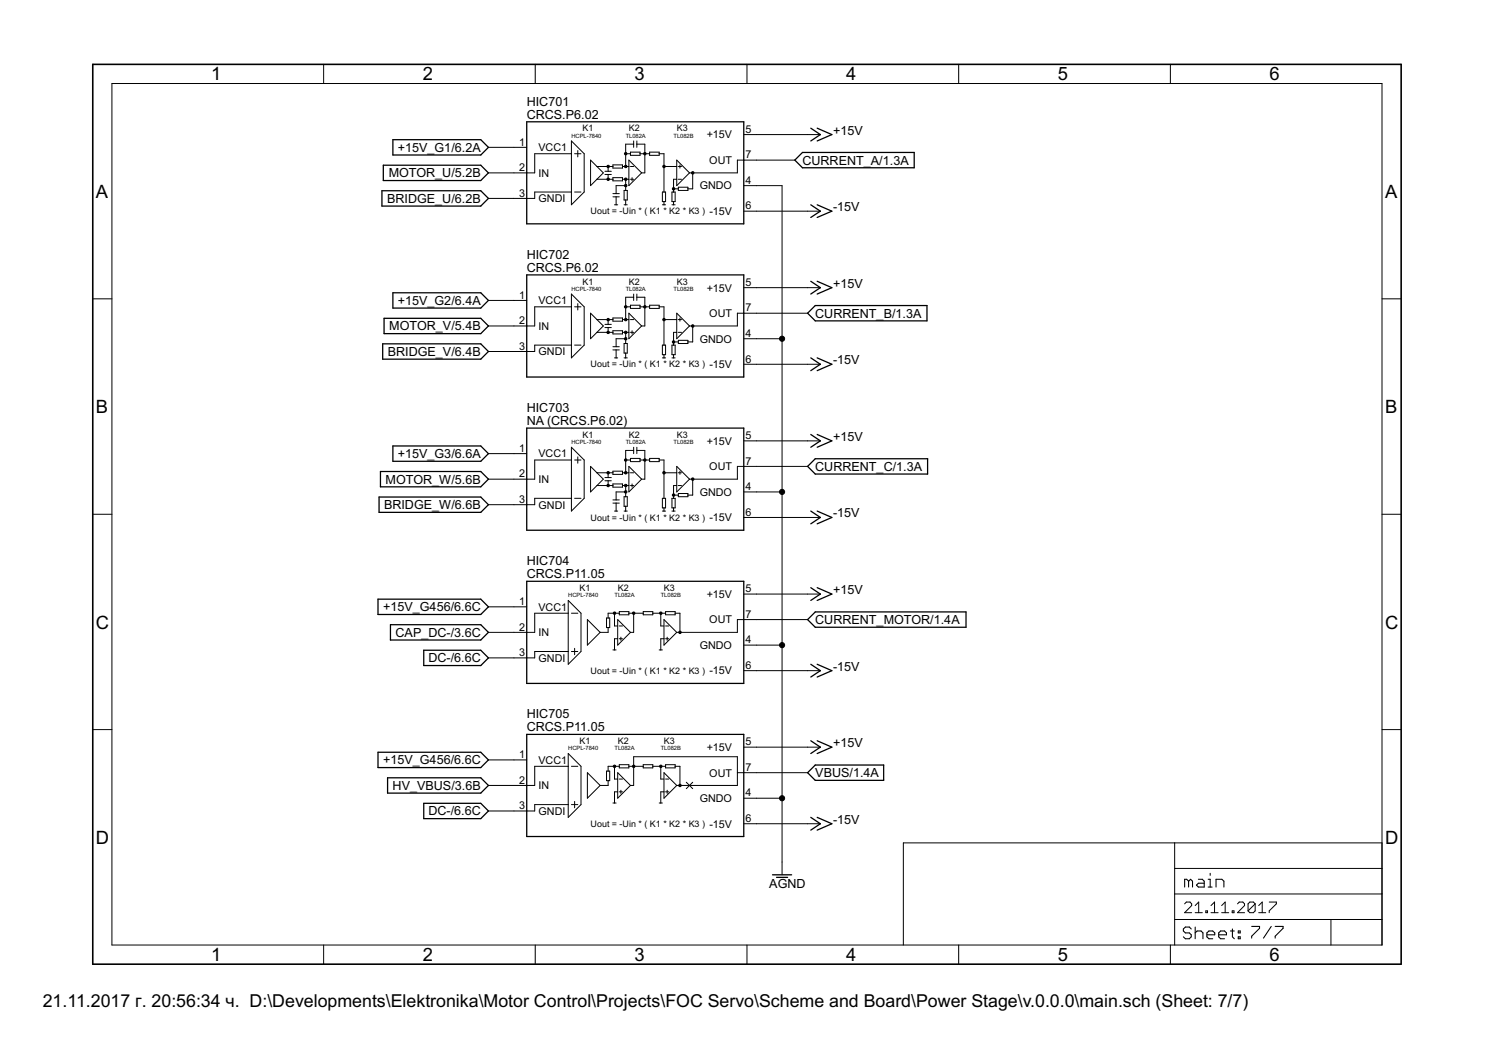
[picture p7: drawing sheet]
<svg xmlns="http://www.w3.org/2000/svg" width="297mm" height="210mm" viewBox="0 0 297 210" stroke-linecap="round" stroke-linejoin="round" font-family="sans-serif">
<g fill="#000" stroke="#000" stroke-width=".25">
<path d="M76.3 32.9v3zM78.2 27.8v3zM76 38h19.7zM76.3 35.9h19.4zM76.3 32.9h19.4zM78.2 30.8h17.5zM78.2 27.8h17.5zM97.2 39.5l-1.5 1.5zM95.7 38l1.5 1.5zM97.2 34.4l-1.5 1.5zM95.7 32.9l1.5 1.5zM97.2 29.3l-1.5 1.5z"/>
<path d="M95.7 27.8l1.5 1.5zM104.8 34.4v5.1zM104.8 24.2v10.2zM104.8 24.2h43.2zM148 24.2v7.7zM148 31.9v12.6zM159.7 30.3l-1.6 1.6zM158.1 31.9l1.6 1.5zM159.7 30.3h22.2zM159.7 33.4h22.2zM161.3 28l1.9-1.2zM162.6 28l2.9-1.2z"/>
<path d="M161.3 25.5l1.9 1.3zM162.6 25.5l2.9 1.3zM181.9 30.3v3.1zM76 38v3zM76 41h19.7zM78.2 58.3h17.5zM97.2 59.8l-1.5 1.5zM95.7 58.3l1.5 1.5zM104.8 39.5v5zM104.8 44.5h43.2zM104.8 54.7h43.2zM148 54.7v7.6z"/>
<path d="M161.3 43.3l1.9-1.3zM161.3 58.5l1.9-1.3zM162.6 43.3l2.9-1.3zM162.6 58.5l2.9-1.3zM161.3 40.7l1.9 1.3zM161.3 56l1.9 1.2zM162.6 40.7l2.9 1.3zM162.6 56l2.9 1.2zM76.1 68.4v3.1zM76.4 63.3v3.1zM78.2 58.3v3zM76.4 66.4h19.3z"/>
<path d="M76.4 63.3h19.3zM76.1 71.5h19.6zM76.1 68.4h19.6zM78.2 61.3h17.5zM97.2 64.9l-1.5 1.5zM95.7 63.3l1.5 1.6zM97.2 69.9l-1.5 1.6zM95.7 68.4l1.5 1.5zM104.8 69.9v5.1zM104.8 64.9v5zM104.8 54.7v10.2zM104.8 75h43.2z"/>
<path d="M148 62.3v12.7zM160.7 62.3l1.5-1.5zM160.7 62.3l1.5 1.5zM161.3 73.7l1.9-1.2zM162.2 60.8h22.2zM162.2 63.8h22.2zM162.6 73.7l2.9-1.2zM161.3 71.2l1.9 1.3zM162.6 71.2l2.9 1.3zM184.4 60.8v3zM75.7 93.8v3.1zM78.2 88.7v3.1z"/>
<path d="M75.7 96.9h20zM75.7 93.8h20zM75.4 98.9h20.3zM78.2 91.8h17.5zM78.2 88.7h17.5zM97.2 95.3l-1.5 1.6zM95.7 93.8l1.5 1.5zM97.2 90.3l-1.5 1.5zM95.7 88.7l1.5 1.6zM104.8 85.2v10.1zM104.8 85.2h43.2zM148 85.2v7.6z"/>
<path d="M148 92.8v12.7zM160.7 92.8l1.5-1.5zM160.7 92.8l1.5 1.5zM161.3 89l1.9-1.3zM162.2 91.3h22.4zM162.2 94.3h22.4zM162.6 89l2.9-1.3zM161.3 86.4l1.9 1.3zM162.6 86.4l2.9 1.3zM184.6 91.3v3zM75.4 98.9v3zM75.4 101.9h20.3z"/>
<path d="M75.2 119.2h20.5zM97.2 100.4l-1.5 1.5zM95.7 98.9l1.5 1.5zM104.8 100.4v5.1zM104.8 95.3v5.1zM104.8 105.5h43.2zM104.8 115.7h43.2zM148 115.7v7.6zM161.3 104.2l1.9-1.2zM161.3 119.5l1.9-1.3zM162.6 104.2l2.9-1.2zM162.6 119.5l2.9-1.3z"/>
<path d="M161.3 101.7l1.9 1.3zM161.3 116.9l1.9 1.3zM162.6 101.7l2.9 1.3zM162.6 116.9l2.9 1.3zM75.2 119.2v3.1zM77.7 124.3v3zM84.3 129.4v3zM75.2 122.3h20.5zM84.3 132.4h11.4zM84.3 129.4h11.4zM77.7 127.3h18zM77.7 124.3h18z"/>
<path d="M97.2 120.7l-1.5 1.6zM95.7 119.2l1.5 1.5zM97.2 130.9l-1.5 1.5zM95.7 129.4l1.5 1.5zM97.2 125.8l-1.5 1.5zM95.7 124.3l1.5 1.5zM104.8 130.9v5.1zM104.8 125.8v5.1zM104.8 115.7v10.1zM148 123.3v12.7zM104.8 136h43.2zM160.7 123.3l1.5-1.5z"/>
<path d="M160.7 123.3l1.5 1.5zM161.3 134.7l1.9-1.3zM162.2 121.8h30zM162.2 124.8h30zM162.6 134.7l2.9-1.3zM161.3 132.2l1.9 1.2zM162.6 132.2l2.9 1.2zM192.2 121.8v3zM75.2 149.7v3zM77.1 154.7v3.1zM75.2 152.7h20.5zM75.2 149.7h20.5z"/>
<path d="M77.1 157.8h18.6zM77.1 154.7h18.6zM84.3 159.8h11.4zM97.2 151.2l-1.5 1.5zM95.7 149.7l1.5 1.5zM97.2 156.3l-1.5 1.5zM95.7 154.7l1.5 1.6zM104.8 146.1v10.2zM104.8 146.1h43.2zM148 146.1v7.6zM148 153.7v12.7zM160.7 153.7l1.5-1.5z"/>
<path d="M160.7 153.7l1.5 1.6zM161.3 149.9l1.9-1.2zM162.2 152.2h13.6zM162.2 155.3h13.6zM162.6 149.9l2.9-1.2zM161.3 147.4l1.9 1.3zM162.6 147.4l2.9 1.3zM175.8 152.2v3.1zM84.3 159.8v3.1zM84.3 162.9h11.4zM97.2 161.4l-1.5 1.5zM95.7 159.8l1.5 1.6z"/>
<path d="M104.8 161.4v5zM104.8 156.3v5.1zM104.8 166.4h43.2zM153.7 174.1h3.8zM154.5 174.6h2.2zM161.3 165.2l1.9-1.3zM162.6 165.2l2.9-1.3zM161.3 162.6l1.9 1.3zM162.6 162.6l2.9 1.3z"/>
</g>
<g fill="#000" stroke="#000" stroke-width=".2">
<path d="M22.3 16.6v171.4zM64.4 12.8v3.8zM106.5 12.8v3.8zM148.6 12.8v3.8zM190.7 12.8v3.8zM232.9 12.8v3.8zM22.3 16.6h252.7zM97.2 39.5h5.1zM97.2 34.4h5.1zM97.2 29.3h5.1zM102.3 29.3h2.5zM102.3 34.4h2.5z"/>
<path d="M102.3 39.5h2.5zM104.8 39.5h1.6zM106.4 38.2v1.3zM106.4 38.2h7.3zM106.4 30.6v3.8zM104.8 34.4h1.6zM113.7 30.6v7.6zM113.7 38.2v2.5zM106.4 30.6h7.3zM113.7 28l2.5 2.6zM113.7 28v2.6zM114.3 38.2h1.3z"/>
<path d="M114.3 30.6h1.3zM115 30v1.2zM116.2 30.6v7.6zM117.5 36.9l1.3-1.2zM117.5 31.9v5zM118.8 35.7l1.2-1.3zM117.5 31.9l1.3 1.2zM118.8 33.1l1.2 1.3zM120.4 34.1h.6zM118.8 33.1h2.2zM118.8 35.7h2.2zM121 34.7v1z"/>
<path d="M120.4 34.7h.6zM121 34.7h.6zM121 34.1h.6zM121 33.1v1zM121.9 33.1v.3zM121.9 32.8v.3zM121.9 32.8h1.9zM121 33.1h.9zM121.9 35.7v.3zM121.9 35.3v.4zM121.9 35.3h1.9zM121 35.7h.9z"/>
<path d="M121.9 38.5h.7zM121.9 39.2h.7zM122.6 39.2h.6zM122.6 38.5h.6zM122.6 36.9v1.6zM122.6 36.9h1.9zM121.9 33.4h1.9zM123.8 32.8v.3zM123.8 33.1v.3zM123.8 33.1h.7zM121.9 36h1.9zM123.8 35.3v.4z"/>
<path d="M123.8 35.7v.3zM123.8 35.7h.7zM124.2 37.9v1.9zM124.2 39.8h.3zM124.5 30.6v2.5zM124.5 33.1h.6zM124.5 35.7v1.2zM124.5 36.9v1zM124.2 37.9h.3zM124.5 39.8h.3zM124.5 39.8v.9zM124.5 28.7v1.9z"/>
<path d="M124.5 28.7h1.6zM124.8 37.9v1.9zM124.5 37.9h.3zM125.1 35.7v1.2zM125.1 33.1v2.6zM125.1 31.9v1.2zM125.1 31.9l2.6 2.5zM124.5 35.7h.6zM125.4 30.3v.3zM125.4 30.6v.3zM125.4 30.9h1.9zM124.5 30.6h.9z"/>
<path d="M125.4 35.7h.7zM125.4 33.1h.7zM125.8 35.3v.7zM126.1 28v.7zM126.1 28.7v.6zM126.7 28v.7zM126.7 28.7v.6zM126.7 28.7h1.6zM127.3 30.3v.3zM125.4 30.3h1.9zM127.3 30.6v.3zM127.7 34.4l-2.6 2.5z"/>
<path d="M127.7 34.4h.6zM127.3 30.6h1zM128.3 30.6v3.8zM128.3 28.7v1.9zM129.2 30.3v.3zM129.2 30.6v.3zM129.2 30.9h1.9zM128.3 30.6h.9zM131.1 30.3v.3zM129.2 30.3h1.9zM131.1 30.6v.3zM131.8 38.2h.3z"/>
<path d="M132.1 33.1v5.1zM132.1 38.2h.3zM132.1 33.1h2.5zM131.1 30.6h1zM132.1 30.6v2.5zM132.4 38.2v1.9zM133.7 38.2h.3zM134 35.7v1.9zM134 37.6v.6zM134 38.2h.3zM134 37.6h1zM134.3 38.2v1.9z"/>
<path d="M134.6 35.7v1.2zM134.6 33.1v2.6zM134.6 31.9v1.2zM134.6 31.9l2.6 2.5zM134 35.7h.6zM135 37.3v.3zM135 37.3h1.9zM135 37.6v.3zM135 33.1h.6zM135 35.7h.6zM135.3 32.8v.6zM136.9 37.3v.3z"/>
<path d="M136.9 37.6v.3zM135 37.9h1.9zM136.9 37.6h.9zM137.2 34.4l-2.6 2.5zM137.2 34.4h.6zM137.8 34.4h8.9zM137.8 34.4v3.2zM146.7 31.9v2.5zM146.7 31.9h1.3zM148 36.9h2.5zM148 26.8h2.5zM148 31.9h2.5z"/>
<path d="M150.5 36.9h5.1zM150.5 31.9h7.6zM160.7 26.8h2.5zM150.5 26.8h10.2zM18.5 59.5h3.8zM97.2 59.8h5.1zM102.3 59.8h2.5zM113.7 40.7l2.5-2.5zM113.7 58.5l2.5 2.5zM113.7 58.5v2.5zM122.6 39.2v1.5zM122.3 40.7h.3z"/>
<path d="M122.6 40.7h.3zM124.2 40.7h.3zM124.5 40.7h.3zM124.5 59.1h1.6zM126.1 58.5v.6zM126.1 59.1v.7zM126.7 58.5v.6zM126.7 59.1v.7zM126.7 59.1h1.6zM128.3 59.1v1.9zM131.8 38.2v1.9zM131.8 40.1h.3z"/>
<path d="M132.1 40.1v.6zM131.8 40.7h.3zM132.1 40.7h.3zM132.1 40.1h.3zM133.7 38.2v1.9zM133.7 40.1h.3zM134 40.1v.6zM133.7 40.7h.3zM134 40.7h.3zM134 40.1h.3zM148 42h2.5zM148 57.2h2.5z"/>
<path d="M160.7 42h2.5zM160.7 57.2h2.5zM150.5 57.2h10.2zM150.5 42h10.2zM275 59.5h3.8zM97.2 64.9h5.1zM97.2 69.9h5.1zM102.3 64.9h2.5zM102.3 69.9h2.5zM104.8 69.9h1.6zM106.4 68.7v1.2zM106.4 68.7h7.3z"/>
<path d="M106.4 61v3.9zM104.8 64.9h1.6zM113.7 61v7.7zM113.7 68.7v2.5zM113.7 71.2l2.5-2.5zM106.4 61h7.3zM114.3 68.7h1.3zM114.3 61h1.3zM115 60.4v1.3zM116.2 61v7.7zM117.5 67.4l1.3-1.3zM117.5 62.3v5.1z"/>
<path d="M118.8 66.1l1.2-1.2zM117.5 62.3l1.3 1.3zM118.8 63.6l1.2 1.3zM120.4 64.5h.6zM118.8 63.6h2.2zM118.8 66.1h2.2zM121 65.2v.9zM120.4 65.2h.6zM121 65.2h.6zM121 64.5h.6zM121 63.6v.9zM121.9 63.6v.3z"/>
<path d="M121.9 63.3v.3zM121.9 63.3h1.9zM121 63.6h.9zM121.9 66.1v.3zM121.9 65.8v.3zM121.9 65.8h1.9zM121 66.1h.9zM121.9 69h.7zM122.6 69.6v1.6zM121.9 69.6h.7zM122.6 69.6h.6zM122.6 69h.6z"/>
<path d="M122.6 67.4v1.6zM122.3 71.2h.3zM122.6 67.4h1.9zM122.6 71.2h.3zM121.9 63.9h1.9zM123.8 63.3v.3zM123.8 63.6v.3zM123.8 63.6h.7zM121.9 66.4h1.9zM123.8 65.8v.3zM123.8 66.1v.3zM123.8 66.1h.7z"/>
<path d="M124.2 68.3v2zM124.2 70.3h.3zM124.5 61v2.6zM124.5 63.6h.6zM124.2 71.2h.3zM124.5 71.2h.3zM124.5 66.1v1.3zM124.5 67.4v.9zM124.2 68.3h.3zM124.5 70.3h.3zM124.5 70.3v.9zM124.5 59.1v1.9z"/>
<path d="M124.8 68.3v2zM124.5 68.3h.3zM125.1 66.1v1.3zM125.1 63.6v2.5zM125.1 62.3v1.3zM125.1 62.3l2.6 2.6zM124.5 66.1h.6zM125.4 60.7v.3zM125.4 61v.4zM125.4 61.4h1.9zM124.5 61h.9zM125.4 66.1h.7z"/>
<path d="M125.4 63.6h.7zM125.8 65.8v.6zM127.3 60.7v.3zM125.4 60.7h1.9zM127.3 61v.4zM127.7 64.9l-2.6 2.5zM127.7 64.9h.6zM127.3 61h1zM128.3 61v3.9zM129.2 60.7v.3zM129.2 61v.4zM129.2 61.4h1.9z"/>
<path d="M128.3 61h.9zM131.1 60.7v.3zM129.2 60.7h1.9zM131.1 61v.4zM131.8 68.7v1.9zM131.8 68.7h.3zM132.1 63.6v5.1zM132.1 68.7h.3zM131.8 70.6h.3zM132.1 70.6v.6zM131.8 71.2h.3zM132.1 71.2h.3z"/>
<path d="M132.1 63.6h2.5zM131.1 61h1zM132.1 61v2.6zM132.4 68.7v1.9zM132.1 70.6h.3zM133.7 68.7v1.9zM133.7 68.7h.3zM134 66.1v1.9zM134 68v.7zM134 68.7h.3zM133.7 70.6h.3zM134 68h1z"/>
<path d="M134 70.6v.6zM133.7 71.2h.3zM134 71.2h.3zM134.3 68.7v1.9zM134 70.6h.3zM134.6 66.1v1.3zM134.6 63.6v2.5zM134.6 62.3v1.3zM134.6 62.3l2.6 2.6zM134 66.1h.6zM135 67.7v.3zM135 67.7h1.9z"/>
<path d="M135 68v.3zM135 63.6h.6zM135 66.1h.6zM135.3 63.3v.6zM136.9 67.7v.3zM136.9 68v.3zM135 68.3h1.9zM136.9 68h.9zM137.2 64.9l-2.6 2.5zM137.2 64.9h.6zM137.8 64.9h8.9zM137.8 64.9v3.1z"/>
<path d="M146.7 62.3v2.6zM146.7 62.3h1.3zM148 67.4h2.5zM148 72.5h2.5zM148 62.3h2.5zM150.5 67.4h5.1zM155.6 36.9v30.5zM160.7 72.5h2.5zM150.5 72.5h10.2zM150.5 62.3h10.2zM97.2 95.3h5.1zM97.2 90.3h5.1z"/>
<path d="M102.3 90.3h2.5zM102.3 95.3h2.5zM106.4 99.1h7.3zM106.4 91.5v3.8zM104.8 95.3h1.6zM113.7 91.5v7.6zM113.7 99.1v2.6zM106.4 91.5h7.3zM113.7 89l2.5 2.5zM113.7 89v2.5zM114.3 99.1h1.3zM114.3 91.5h1.3z"/>
<path d="M115 90.9v1.3zM116.2 91.5v7.6zM117.5 97.9l1.3-1.3zM117.5 92.8v5.1zM118.8 96.6l1.2-1.3zM117.5 92.8l1.3 1.3zM118.8 94.1l1.2 1.2zM120.4 95h.6zM118.8 94.1h2.2zM118.8 96.6h2.2zM121 95.7v.9zM120.4 95.7h.6z"/>
<path d="M121 95.7h.6zM121 95h.6zM121 94.1v.9zM121.9 94.1v.3zM121.9 93.7v.4zM121.9 93.7h1.9zM121 94.1h.9zM121.9 96.6v.3zM121.9 96.3v.3zM121.9 96.3h1.9zM121 96.6h.9zM121.9 99.5h.7z"/>
<path d="M122.6 99.5h.6zM122.6 97.9v1.6zM122.6 97.9h1.9zM121.9 94.4h1.9zM123.8 93.7v.4zM123.8 94.1v.3zM123.8 94.1h.7zM121.9 96.9h1.9zM123.8 96.3v.3zM123.8 96.6v.3zM123.8 96.6h.7zM124.2 98.8v1.9z"/>
<path d="M124.5 91.5v2.6zM124.5 94.1h.6zM124.5 96.6v1.3zM124.5 97.9v.9zM124.2 98.8h.3zM124.5 89.6v1.9zM124.5 89.6h1.6zM124.5 98.8h.3zM125.1 96.6v1.3zM125.1 94.1v2.5zM125.1 92.8v1.3zM125.1 92.8l2.6 2.5z"/>
<path d="M124.5 96.6h.6zM125.4 91.2v.3zM125.4 91.5v.3zM125.4 91.8h1.9zM124.5 91.5h.9zM125.4 96.6h.7zM125.4 94.1h.7zM125.8 96.3v.6zM126.1 89v.6zM126.1 89.6v.7zM126.7 89v.6zM126.7 89.6v.7z"/>
<path d="M126.7 89.6h1.6zM127.3 91.2v.3zM125.4 91.2h1.9zM127.3 91.5v.3zM127.7 95.3l-2.6 2.6zM127.7 95.3h.6zM127.3 91.5h1zM128.3 91.5v3.8zM128.3 89.6v1.9zM129.2 91.2v.3zM129.2 91.5v.3zM129.2 91.8h1.9z"/>
<path d="M128.3 91.5h.9zM131.1 91.2v.3zM129.2 91.2h1.9zM131.1 91.5v.3zM131.8 99.1h.3zM132.1 94.1v5zM132.1 99.1h.3zM132.1 94.1h2.5zM131.1 91.5h1zM132.1 91.5v2.6zM132.4 99.1v1.9zM133.7 99.1h.3z"/>
<path d="M134 96.6v1.9zM134 98.5v.6zM134 99.1h.3zM134 98.5h1zM134.3 99.1v1.9zM134.6 96.6v1.3zM134.6 94.1v2.5zM134.6 92.8v1.3zM134.6 92.8l2.6 2.5zM134 96.6h.6zM135 98.2v.3zM135 98.2h1.9z"/>
<path d="M135 98.5v.3zM135 94.1h.6zM135 96.6h.6zM135.3 93.7v.7zM136.9 98.2v.3zM136.9 98.5v.3zM135 98.8h1.9zM136.9 98.5h.9zM137.2 95.3l-2.6 2.6zM137.2 95.3h.6zM137.8 95.3h8.9zM137.8 95.3v3.2z"/>
<path d="M146.7 92.8v2.5zM146.7 92.8h1.3zM148 97.9h2.5zM148 87.7h2.5zM148 92.8h2.5zM150.5 97.9h5.1zM155.6 67.4v30.5zM160.7 87.7h2.5zM150.5 87.7h10.2zM150.5 92.8h10.2zM18.5 102.3h3.8zM97.2 100.4h5.1z"/>
<path d="M102.3 100.4h2.5zM104.8 100.4h1.6zM106.4 99.1v1.3zM113.1 119.5l2.5 2.5zM113.1 119.5v2.5zM113.7 101.7l2.5-2.6zM122.6 100.1v1.6zM121.9 100.1h.7zM122.6 100.1h.6zM122.3 101.7h.3zM122.6 101.7h.3zM124.2 100.7h.3z"/>
<path d="M124.2 101.7h.3zM124.5 101.7h.3zM124.5 100.7h.3zM124.5 100.7v1zM124.8 98.8v1.9zM131.8 99.1v1.9zM131.8 101h.3zM132.1 101v.7zM131.8 101.7h.3zM132.1 101.7h.3zM132.1 101h.3zM133.7 99.1v1.9z"/>
<path d="M133.7 101h.3zM134 101v.7zM133.7 101.7h.3zM134 101.7h.3zM134 101h.3zM148 103h2.5zM148 118.2h2.5zM150.5 118.2h10.2zM160.7 103h2.5zM160.7 118.2h2.5zM150.5 103h10.2zM275 102.3h3.8z"/>
<path d="M97.2 120.7h5.1zM97.2 130.9h5.1zM97.2 125.8h5.1zM102.3 120.7h2.5zM102.3 125.8h2.5zM102.3 130.9h2.5zM104.8 130.9h1.6zM106.4 129.6h6.7zM106.4 129.6v1.3zM106.4 122v3.8zM104.8 125.8h1.6zM113.1 132.2l2.5-2.6z"/>
<path d="M113.1 122v7.6zM113.1 129.6v2.6zM106.4 122h6.7zM113.7 129.6h1.3zM113.7 122h1.3zM114.3 129v1.3zM115.6 122v7.6zM116.9 128.4l2.5-2.6zM116.9 123.3v5.1zM116.9 123.3l2.5 2.5zM119.4 125.8h1.6zM120.7 123v1.9z"/>
<path d="M120.7 123h.3zM121 124.9v.9zM120.7 124.9h.3zM121 123h.3zM121 122v1zM121 122h1.3zM121.3 123v1.9zM121 124.9h.3zM122.3 122v2.5zM122.3 124.5h.6zM122.3 127.1v2.2zM121.9 129.3h.4z"/>
<path d="M122.3 129.3h.3zM122.9 123.3v5.1zM122.9 123.3l2.5 2.5zM122.3 127.1h.6zM123.2 122v.3zM123.2 121.7v.3zM123.2 121.7h1.9zM122.3 122h.9zM123.2 127.1h.6zM123.2 124.5h.6zM123.5 126.8v.6zM123.2 122.3h1.9z"/>
<path d="M125.1 121.7v.3zM125.1 122v.3zM125.4 125.8l-2.5 2.6zM125.4 125.8h.7zM125.1 122h1zM126.1 122v3.8zM128 121.7v.3zM128 122v.3zM128 122.3h1.9zM126.1 122h1.9zM129.9 121.7v.3zM128 121.7h1.9z"/>
<path d="M129.9 122v.3zM129.9 122h1.6zM131.5 122v2.5zM131.5 127.1v2.2zM131.1 129.3h.4zM131.5 129.3h.3zM132.1 127.1v1.3zM132.1 123.3v3.8zM132.1 123.3l2.5 2.5zM131.5 124.5h.6zM131.5 127.1h.6zM132.4 121.7v.3z"/>
<path d="M132.4 122v.3zM132.4 122.3h1.9zM131.5 122h.9zM132.4 124.5h.7zM132.4 127.1h.7zM132.7 126.8v.6zM134.3 121.7v.3zM132.4 121.7h1.9zM134.3 122v.3zM134.6 125.8l-2.5 2.6zM134.6 125.8h.7zM135.3 122v3.8z"/>
<path d="M134.3 122h1zM135.3 125.8h11.4zM146.7 123.3v2.5zM146.7 123.3h1.3zM148 128.4h2.5zM148 133.4h2.5zM148 123.3h2.5zM150.5 133.4h10.2zM150.5 128.4h5.1zM150.5 123.3h10.2zM155.6 97.9v30.5zM160.7 133.4h2.5z"/>
<path d="M18.5 145.2h3.8zM97.2 151.2h5.1zM97.2 156.3h5.1zM102.3 151.2h2.5zM102.3 156.3h2.5zM106.4 152.5v3.8zM104.8 156.3h1.6zM113.1 149.9l2.5 2.6zM113.1 149.9v2.6zM113.1 152.5v7.6zM106.4 152.5h6.7zM113.7 152.5h1.3z"/>
<path d="M114.3 159.4v1.3zM115.6 152.5v7.6zM116.9 158.8l2.5-2.5zM116.9 153.7v5.1zM116.9 153.7l2.5 2.6zM119.4 156.3h1.6zM120.7 153.4v1.9zM120.7 153.4h.3zM121 155.3v1zM120.7 155.3h.3zM121 153.4h.3zM121 152.5v.9z"/>
<path d="M121 152.5h1.3zM121.3 153.4v1.9zM121 155.3h.3zM122.3 152.5v2.5zM122.3 155h.6zM122.3 157.5v2.3zM121.9 159.8h.4zM122.3 159.8h.3zM122.9 153.7v5.1zM122.9 153.7l2.5 2.6zM122.3 157.5h.6zM123.2 152.5v.3z"/>
<path d="M123.2 152.1v.4zM123.2 152.1h1.9zM122.3 152.5h.9zM123.2 157.5h.6zM123.2 155h.6zM123.5 157.2v.7zM123.2 152.8h1.9zM125.1 152.1v.4zM125.1 152.5v.3zM125.4 156.3l-2.5 2.5zM125.4 156.3h.7zM125.1 152.5h1z"/>
<path d="M126.1 152.5v3.8zM126.1 150.6v1.9zM128 152.1v.4zM128 152.5v.3zM128 152.8h1.9zM126.1 152.5h1.9zM129.9 152.1v.4zM128 152.1h1.9zM129.9 152.5v.3zM129.9 152.5h1.6zM131.5 152.5v2.5zM131.5 157.5v2.3z"/>
<path d="M131.1 159.8h.4zM131.5 159.8h.3zM132.1 157.5v1.3zM132.1 153.7v3.8zM132.1 153.7l2.5 2.6zM131.5 155h.6zM131.5 157.5h.6zM132.4 152.1v.4zM132.4 152.5v.3zM132.4 152.8h1.9zM131.5 152.5h.9zM132.4 155h.7z"/>
<path d="M132.4 157.5h.7zM132.7 157.2v.7zM134.3 152.1v.4zM132.4 152.1h1.9zM134.3 152.5v.3zM134.6 156.3l-2.5 2.5zM134.6 156.3h.7zM135.3 152.5v3.8zM134.3 152.5h1zM135.3 156.3h11.4zM136.5 156.9l1.3-1.3zM136.5 155.6l1.3 1.3z"/>
<path d="M146.7 153.7v2.6zM146.7 150.6v3.1zM126.1 150.6h20.6zM146.7 153.7h1.3zM148 158.8h2.5zM148 148.7h2.5zM148 153.7h2.5zM150.5 158.8h5.1zM150.5 153.7h10.2zM155.6 128.4v30.4zM160.7 148.7h2.5zM150.5 148.7h10.2z"/>
<path d="M275 145.2h3.8zM97.2 161.4h5.1zM102.3 161.4h2.5zM104.8 161.4h1.6zM106.4 160.1h6.7zM106.4 160.1v1.3zM113.1 162.6l2.5-2.5zM113.1 160.1v2.5zM113.7 160.1h1.3zM148 163.9h2.5zM155.6 171.5v2.6zM155.6 158.8v12.7z"/>
<path d="M160.7 163.9h2.5zM150.5 163.9h10.2zM179.7 167.7h54zM233.7 167.7h41.3zM233.7 177.9h41.3zM233.7 172.8v5.1zM233.7 172.8h41.3zM233.7 167.7v5.1zM236 179.5l-.3 .3zM236 179.5h.7zM236.7 179.5l.4 .3zM238.5 179.5v2.1z"/>
<path d="M241.6 179.5v2.1zM243.8 179.5v2.1zM246.5 179.5l-.3 .3zM246.5 179.5h.8zM247.3 179.5l.3 .3zM248.7 179.5l-.4 .3zM248.7 179.5h.7zM249.4 179.5l.3 .3zM249.7 179.8v1.4zM251.1 179.5v2.1zM252.5 179.5h1.4zM253.9 179.5v.3z"/>
<path d="M252.5 181.2l1.4-1.4zM275 172.8v5.1zM275 167.7v5.1zM22.3 188h252.7zM64.4 188v3.8zM106.5 188v3.8zM148.6 188v3.8zM179.7 167.7v20.3zM190.7 188v3.8zM232.9 188v3.8zM233.7 182.9v5.1zM233.7 177.9v5z"/>
<path d="M237.1 180.2l-1.4 1.4zM235.7 181.6h1.4zM237.1 179.8v.4zM237.8 180.2l.7-.7zM237.8 181.6h1.4zM239.9 181.2v.4zM239.9 181.2h.3zM240.2 181.2v.4zM239.9 181.6h.3zM240.9 180.2l.7-.7zM240.9 181.6h1.5zM243.1 180.2l.7-.7z"/>
<path d="M243.1 181.6h1.4zM245.2 181.2v.4zM245.2 181.2h.3zM245.5 181.2v.4zM245.2 181.6h.3zM247.6 180.2l-1.4 1.4zM246.2 181.6h1.4zM247.6 179.8v.4zM248.3 179.8v1.4zM248.3 181.2l1.4-1.4zM248.3 181.2l.4 .4zM248.7 181.6h.7z"/>
<path d="M249.7 181.2l-.3 .4zM251.1 179.5l-.7 .7zM250.4 181.6h1.4zM252.5 181.2v.4zM264.8 182.9v5.1zM264.8 182.9h10.2zM233.7 182.9h31.1zM275 182.9v5.1zM275 177.9v5zM275 16.6v171.4z"/>
<path d="M120.8 35.5h.4v.3h-.4z" fill-rule="evenodd"/>
<path d="M120.8 32.9h.4v.4h-.4z" fill-rule="evenodd"/>
<path d="M124.3 32.9h.4v.4h-.4z" fill-rule="evenodd"/>
<path d="M124.3 35.5h.4v.3h-.4z" fill-rule="evenodd"/>
<path d="M124.3 30.4h.4v.4h-.4z" fill-rule="evenodd"/>
<path d="M124.3 36.7h.4v.4h-.4z" fill-rule="evenodd"/>
<path d="M128.1 30.4h.4v.4h-.4z" fill-rule="evenodd"/>
<path d="M131.9 32.9h.4v.4h-.4z" fill-rule="evenodd"/>
<path d="M133.8 37.4h.4v.3h-.4z" fill-rule="evenodd"/>
<path d="M137.6 34.2h.4v.4h-.4z" fill-rule="evenodd"/>
<path d="M120.8 66h.4v.3h-.4z" fill-rule="evenodd"/>
<path d="M120.8 63.4h.4v.4h-.4z" fill-rule="evenodd"/>
<path d="M124.3 63.4h.4v.4h-.4z" fill-rule="evenodd"/>
<path d="M124.3 66h.4v.3h-.4z" fill-rule="evenodd"/>
<path d="M124.3 60.9h.4v.3h-.4z" fill-rule="evenodd"/>
<path d="M124.3 67.2h.4v.4h-.4z" fill-rule="evenodd"/>
<path d="M128.1 60.9h.4v.3h-.4z" fill-rule="evenodd"/>
<path d="M131.9 63.4h.4v.4h-.4z" fill-rule="evenodd"/>
<path d="M133.8 67.9h.4v.3h-.4z" fill-rule="evenodd"/>
<path d="M137.6 64.7h.4v.3h-.4z" fill-rule="evenodd"/>
<path d="M120.8 96.4h.4v.4h-.4z" fill-rule="evenodd"/>
<path d="M120.8 93.9h.4v.3h-.4z" fill-rule="evenodd"/>
<path d="M124.3 93.9h.4v.3h-.4z" fill-rule="evenodd"/>
<path d="M124.3 96.4h.4v.4h-.4z" fill-rule="evenodd"/>
<path d="M124.3 91.4h.4v.3h-.4z" fill-rule="evenodd"/>
<path d="M124.3 97.7h.4v.3h-.4z" fill-rule="evenodd"/>
<path d="M128.1 91.4h.4v.3h-.4z" fill-rule="evenodd"/>
<path d="M131.9 93.9h.4v.3h-.4z" fill-rule="evenodd"/>
<path d="M133.8 98.3h.4v.4h-.4z" fill-rule="evenodd"/>
<path d="M137.6 95.1h.4v.4h-.4z" fill-rule="evenodd"/>
<path d="M122.1 121.8h.3v.4h-.3z" fill-rule="evenodd"/>
<path d="M125.9 121.8h.4v.4h-.4z" fill-rule="evenodd"/>
<path d="M131.3 121.8h.4v.4h-.4z" fill-rule="evenodd"/>
<path d="M135.1 125.6h.4v.4h-.4z" fill-rule="evenodd"/>
<path d="M122.1 152.3h.3v.4h-.3z" fill-rule="evenodd"/>
<path d="M125.9 152.3h.4v.4h-.4z" fill-rule="evenodd"/>
<path d="M131.3 152.3h.4v.4h-.4z" fill-rule="evenodd"/>
<path d="M135.1 156.1h.4v.4h-.4z" fill-rule="evenodd"/>
<circle cx="155.6" cy="67.4" r=".51"/>
<circle cx="155.6" cy="97.9" r=".51"/>
<circle cx="155.6" cy="128.4" r=".51"/>
<circle cx="155.6" cy="158.8" r=".51"/>
</g>
<g fill="#000" stroke="#000" stroke-width=".21">
<path d="M235.7 174.9v1.6zM235.7 174.9h.4zM236.1 174.9l.4 .4zM236.5 175.3v1.2zM236.5 175.3l.4-.4zM236.9 174.9l.4 .4zM237.3 175.3v1.2zM238 176.1l.4-.4zM238.4 174.9h.8zM238 176.1l.4 .4zM238.4 175.7h1.2zM239.2 174.9l.4 .4z"/>
<path d="M239.6 175.3v1.2zM238.4 176.5h1.2zM240.4 174.9h.4zM240.4 176.5h.8zM240.8 174.9v1.6zM240.8 173.8v.4zM241.9 174.9v1.6zM241.9 174.9h1.2zM243.1 174.9l.4 .4zM243.5 175.3v1.2zM235.4 184.8v.4zM235.4 185.2l.4 .4z"/>
<path d="M235.4 184.8l.4-.4zM235.8 185.6h.8zM235.4 186.4l.4 .4zM235.8 184.4h.8zM236.6 185.6l.4 .4zM235.8 186.8h.8zM236.6 184.4l.4 .4zM237 186v.4zM237 186.4l-.4 .4zM237.8 184.4v2.4zM237.8 185.6l.4-.4zM238.2 185.2h.8z"/>
<path d="M239 185.2l.3 .4zM239.3 185.6v1.2zM240.1 185.6v.8zM240.1 185.6l.4-.4zM240.1 186.4l.4 .4zM240.5 185.2h.8zM240.5 186.8h.8zM241.3 185.2l.4 .4zM241.7 185.6v.4zM240.1 186h1.6zM242.5 185.6v.8zM242.5 185.6l.3-.4z"/>
<path d="M242.5 186.4l.3 .4zM242.8 185.2h.8zM242.8 186.8h.8zM243.6 185.2l.4 .4zM244 185.6v.4zM242.5 186h1.5zM244.8 185.2h.8zM245.2 184.8v1.6zM245.2 186.4l.4 .4zM246.4 185.2h.3zM246.4 185.2v.4zM246.4 186.4h.3z"/>
<path d="M246.4 186.4v.4zM246.7 185.2v.4zM246.4 185.6h.3zM246.7 186.4v.4zM246.4 186.8h.3zM249 184.3h1.6zM249 186.3v.3zM250.6 184.3v.4zM250.6 184.7l-1.6 1.6zM252.9 184.3l-1.5 2.3zM253.7 184.3h1.6zM253.7 186.3v.3z"/>
<path d="M255.3 184.3v.4zM255.3 184.7l-1.6 1.6z"/>
</g>
<path d="M18.5 12.8v179zM18.5 12.8h260.3zM18.5 191.8h260.3zM278.8 12.8v179z" fill="#000" stroke="#000" stroke-width=".32"/>
<g font-size="4.1">
<text x="42" y="16">1</text>
<text x="84.1" y="16">2</text>
<text x="126.3" y="16">3</text>
<text x="168.4" y="16">4</text>
<text x="210.5" y="16">5</text>
<text x="252.6" y="16">6</text>
<text x="19.1" y="39.3">A</text>
<text x="275.6" y="39.3">A</text>
<text x="19.1" y="82.2">B</text>
<text x="275.6" y="82.2">B</text>
<text x="19.1" y="125">C</text>
<text x="275.6" y="125">C</text>
<text x="19.1" y="167.9">D</text>
<text x="275.6" y="167.9">D</text>
<text x="42" y="191.2">1</text>
<text x="84.1" y="191.2">2</text>
<text x="126.3" y="191.2">3</text>
<text x="168.4" y="191.2">4</text>
<text x="210.5" y="191.2">5</text>
<text x="252.6" y="191.2">6</text>
</g>
<text font-size="4" x="8.5" y="200.4">21.11.2017 г. 20:56:34 ч. D:\Developments\Elektronika\Motor Control\Projects\FOC Servo\Scheme and Board\Power Stage\v.0.0.0\main.sch (Sheet: 7/7)</text>
<g font-size="2.8">
<text x="104.8" y="23.6">CRCS.P6.02</text>
<text x="104.8" y="21.1">HIC701</text>
<text x="165.8" y="26.8">+15V</text>
<text x="77.3" y="35.3">MOTOR_U/5.2B</text>
<text x="79.1" y="30.2">+15V_G1/6.2A</text>
<text x="159.7" y="32.7">CURRENT_A/1.3A</text>
<text x="77" y="40.4">BRIDGE_U/6.2B</text>
<text x="165.8" y="42">-15V</text>
<text x="104.8" y="51.5">HIC702</text>
<text x="104.8" y="54.1">CRCS.P6.02</text>
<text x="165.8" y="57.2">+15V</text>
<text x="77.5" y="65.7">MOTOR_V/5.4B</text>
<text x="79.1" y="60.7">+15V_G2/6.4A</text>
<text x="162.2" y="63.2">CURRENT_B/1.3A</text>
<text x="77.1" y="70.8">BRIDGE_V/6.4B</text>
<text x="165.8" y="72.5">-15V</text>
<text x="104.8" y="82">HIC703</text>
<text x="104.8" y="84.5">NA (CRCS.P6.02)</text>
<text x="165.8" y="87.7">+15V</text>
<text x="79.1" y="91.1">+15V_G3/6.6A</text>
<text x="162.2" y="93.7">CURRENT_C/1.3A</text>
<text x="76.4" y="101.3">BRIDGE_W/6.6B</text>
<text x="76.7" y="96.2">MOTOR_W/5.6B</text>
<text x="165.8" y="103">-15V</text>
<text x="104.8" y="112.5">HIC704</text>
<text x="104.8" y="115">CRCS.P11.05</text>
<text x="165.8" y="118.2">+15V</text>
<text x="76.2" y="121.6">+15V_G456/6.6C</text>
<text x="162.2" y="124.2">CURRENT_MOTOR/1.4A</text>
<text x="78.7" y="126.7">CAP_DC-/3.6C</text>
<text x="85.2" y="131.8">DC-/6.6C</text>
<text x="165.8" y="133.4">-15V</text>
<text x="104.8" y="142.9">HIC705</text>
<text x="104.8" y="145.5">CRCS.P11.05</text>
<text x="165.8" y="148.7">+15V</text>
<text x="76.2" y="152.1">+15V_G456/6.6C</text>
<text x="162.2" y="154.6">VBUS/1.4A</text>
<text x="78.1" y="157.2">HV_VBUS/3.6B</text>
<text x="85.2" y="162.2">DC-/6.6C</text>
<text x="165.8" y="163.9">-15V</text>
<text x="153.1" y="176.6">AGND</text>
</g>
<g font-size="2.4">
<text x="103.3" y="29">1</text>
<text x="140.6" y="27.5">+15V</text>
<text x="148.3" y="26.4">5</text>
<text x="103.3" y="34">2</text>
<text x="107.1" y="30.1">VCC1</text>
<text x="107.1" y="35.1">IN</text>
<text x="141.1" y="32.6">OUT</text>
<text x="148.3" y="31.5">7</text>
<text x="103.3" y="39.1">3</text>
<text x="107.1" y="40.2">GNDI</text>
<text x="139.2" y="37.7">GNDO</text>
<text x="148.3" y="36.6">4</text>
<text x="148.3" y="41.6">6</text>
<text x="141.1" y="42.8">-15V</text>
<text x="103.3" y="59.4">1</text>
<text x="140.6" y="58">+15V</text>
<text x="148.3" y="56.9">5</text>
<text x="103.3" y="64.5">2</text>
<text x="107.1" y="60.5">VCC1</text>
<text x="107.1" y="65.6">IN</text>
<text x="141.1" y="63.1">OUT</text>
<text x="148.3" y="62">7</text>
<text x="103.3" y="69.6">3</text>
<text x="107.1" y="70.7">GNDI</text>
<text x="139.2" y="68.2">GNDO</text>
<text x="148.3" y="67">4</text>
<text x="141.1" y="73.2">-15V</text>
<text x="148.3" y="72.1">6</text>
<text x="103.3" y="89.9">1</text>
<text x="140.6" y="88.5">+15V</text>
<text x="148.3" y="87.4">5</text>
<text x="103.3" y="95">2</text>
<text x="107.1" y="91">VCC1</text>
<text x="141.1" y="93.6">OUT</text>
<text x="148.3" y="92.4">7</text>
<text x="103.3" y="100.1">3</text>
<text x="107.1" y="96.1">IN</text>
<text x="107.1" y="101.2">GNDI</text>
<text x="139.2" y="98.6">GNDO</text>
<text x="148.3" y="97.5">4</text>
<text x="141.1" y="103.7">-15V</text>
<text x="148.3" y="102.6">6</text>
<text x="140.6" y="119">+15V</text>
<text x="148.3" y="117.8">5</text>
<text x="103.3" y="120.4">1</text>
<text x="103.3" y="125.5">2</text>
<text x="107.1" y="121.5">VCC1</text>
<text x="141.1" y="124">OUT</text>
<text x="148.3" y="122.9">7</text>
<text x="103.3" y="130.5">3</text>
<text x="107.1" y="126.6">IN</text>
<text x="107.1" y="131.6">GNDI</text>
<text x="139.2" y="129.1">GNDO</text>
<text x="148.3" y="128">4</text>
<text x="141.1" y="134.2">-15V</text>
<text x="148.3" y="133.1">6</text>
<text x="140.6" y="149.4">+15V</text>
<text x="148.3" y="148.3">5</text>
<text x="103.3" y="150.8">1</text>
<text x="103.3" y="155.9">2</text>
<text x="107.1" y="152">VCC1</text>
<text x="141.1" y="154.5">OUT</text>
<text x="148.3" y="153.4">7</text>
<text x="103.3" y="161">3</text>
<text x="107.1" y="157">IN</text>
<text x="139.2" y="159.6">GNDO</text>
<text x="148.3" y="158.5">4</text>
<text x="107.1" y="162.1">GNDI</text>
<text x="141.1" y="164.7">-15V</text>
<text x="148.3" y="163.5">6</text>
</g>
<g font-size="2">
<text x="115.9" y="26.1">K1</text>
<text x="125.1" y="26.1">K2</text>
<text x="134.6" y="26.1">K3</text>
<text x="117.5" y="42.6">Uout = -Uin * ( K1 * K2 * K3 )</text>
<text x="115.9" y="56.6">K1</text>
<text x="125.1" y="56.6">K2</text>
<text x="134.6" y="56.6">K3</text>
<text x="117.5" y="73.1">Uout = -Uin * ( K1 * K2 * K3 )</text>
<text x="115.9" y="87.1">K1</text>
<text x="125.1" y="87.1">K2</text>
<text x="134.6" y="87.1">K3</text>
<text x="117.5" y="103.6">Uout = -Uin * ( K1 * K2 * K3 )</text>
<text x="115.3" y="117.6">K1</text>
<text x="122.9" y="117.6">K2</text>
<text x="132.1" y="117.6">K3</text>
<text x="117.5" y="134.1">Uout = -Uin * ( K1 * K2 * K3 )</text>
<text x="115.3" y="148">K1</text>
<text x="122.9" y="148">K2</text>
<text x="132.1" y="148">K3</text>
<text x="117.5" y="164.5">Uout = -Uin * ( K1 * K2 * K3 )</text>
</g>
<g font-size="1.3">
<text x="113.7" y="27.4">HCPL-7840</text>
<text x="124.5" y="27.4">TL082A</text>
<text x="134" y="27.4">TL082B</text>
<text x="113.7" y="57.9">HCPL-7840</text>
<text x="124.5" y="57.9">TL082A</text>
<text x="134" y="57.9">TL082B</text>
<text x="113.7" y="88.4">HCPL-7840</text>
<text x="124.5" y="88.4">TL082A</text>
<text x="134" y="88.4">TL082B</text>
<text x="113.1" y="118.8">HCPL-7840</text>
<text x="122.3" y="118.8">TL082A</text>
<text x="131.5" y="118.8">TL082B</text>
<text x="113.1" y="149.3">HCPL-7840</text>
<text x="122.3" y="149.3">TL082A</text>
<text x="131.5" y="149.3">TL082B</text>
</g>
</svg>
